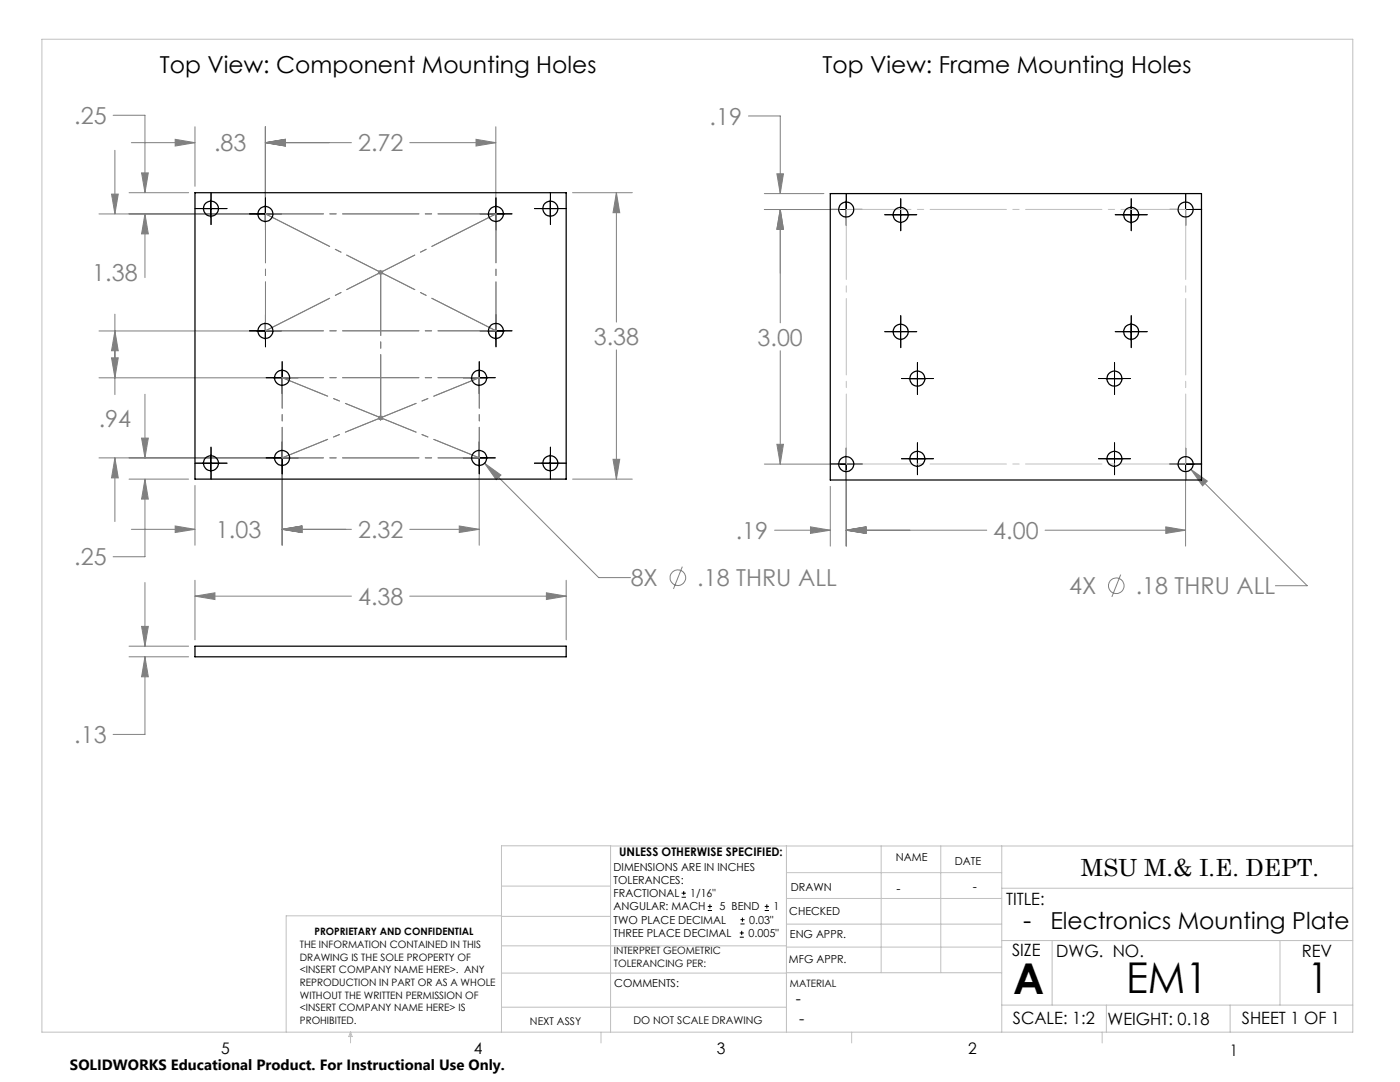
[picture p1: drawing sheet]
<svg xmlns="http://www.w3.org/2000/svg" width="279mm" height="216mm" viewBox="0 0 279 216" stroke-linecap="round" stroke-linejoin="round" font-family="sans-serif">
<g fill="none" stroke="#808080" stroke-width=".2">
<path d="M22.3 38.7h1.3l-.7 4zM22.6 23h6.3v15.5M22.9 30v12.7M25.8 38.5h11.8M26.2 28.5h12.7M28.3 34.5h1.3l-.7 4zM35 27.8l3.9 .7-3.9 .6zM38.9 25.3v11.9M53 28.5l3.9-.7v1.3zM53 25.3v16.1M53 28.5h17.1M81.8 28.5h17.2"/>
<path d="M95 27.8l4 .7-4 .6zM99 25.3v16.1M114.3 38.5h11.9M123 38.5l.7 3.9h-1.4zM123 38.5v25.8M149.4 23.1h6.3v15.5M152.5 38.6h11.9M155 34.7h1.4l-.7 3.9zM19.8 42.7h31.9M28.9 42.7l.7 4h-1.3zM28.9 42.7v12.7M75.5 54.4h.9"/>
<path d="M75.6 54l.7 .7M76 53.9v1M76.3 54l-.7 .7M152.5 41.8h15.1M155.7 41.8l.7 4h-1.4zM155.7 41.8v22.6M19.8 75.4h35.2M19.8 66h31.9M22.3 71.4h1.3l-.7 4zM22.9 66l.7 4h-1.3zM22.9 62.7v16M28.9 78.7v12.7"/>
<path d="M123 69.8v25.8M155.7 70v22.6M19.8 91.4h35.2M22.9 91.4l.7 4h-1.3zM22.9 91.4v12.7M25.8 95.6h11.8M28.3 87.4h1.3l-.7 4zM28.9 95.6l.7 4h-1.3zM28.9 95.6v15.5h-6.3M38.9 96.9v11.9M56.3 92.6v16.2M75.5 83.4h.9"/>
<path d="M75.6 83l.7 .7M76 82.9v1M76.3 83l-.7 .7M95.6 92.6v16.2M96.7 92.4l3.3 2.4-1 .9zM96.7 92.4l22.8 22.9h6.3M114.3 95.6h11.9M122.3 91.7h1.4l-.7 3.9zM152.5 92.6h15.1M155 88.7h1.4l-.7 3.9zM165.7 97v12M168.9 93.9v15.1"/>
<path d="M236.6 93.9v15.1M237.7 93.7l3.2 2.3-.9 .9zM237.7 93.7l23.2 23.2h-6.4M26.2 105.6h12.7M28.9 116.2v12.7M35 105l3.9 .6-3.9 .7zM38.9 119l4-.7v1.3zM38.9 115.8v11.9M38.9 119h31.2M56.3 105.6l4-.6v1.3zM56.3 105.6h13.8M81.8 105.6h13.8"/>
<path d="M81.8 119h31.2M91.7 105l3.9 .6-3.9 .7zM109 118.3l4 .7-4 .6zM113 115.8v11.9M136.2 113.1l-1.8 4.4M154.6 105.8h11.1M161.7 105.1l4 .7-4 .6zM168.9 105.8l3.9-.7v1.3zM168.9 105.8h28M208.6 105.8h28M223.7 114.7l-1.8 4.4M232.7 105.1l3.9 .7-3.9 .6z"/>
<path d="M25.8 128.9h11.8M25.8 131.1h11.8M28.3 125h1.3l-.7 3.9zM28.9 131.1l.7 3.9h-1.3zM28.9 131.1v15.4h-6.3"/>
<circle cx="135.3" cy="115.3" r="1.55"/>
<circle cx="222.8" cy="116.9" r="1.56"/>
</g>
<g fill="none" stroke="#000" stroke-width=".2">
<path d="M42.1 39.9v3.4M109.8 39.9v3.4M40.4 41.6h3.4M51.3 42.7h3.3M53 41v3.4M97.3 42.7h3.3M99 41v3.4M108.1 41.6h3.4M167.2 41.8h3.4M168.9 40.1v3.4M178 42.9h3.4M179.7 41.2v3.4"/>
<path d="M224 42.9h3.4M225.7 41.2v3.4M234.9 41.8h3.4M236.6 40.1v3.4M51.3 66h3.3M53 64.3v3.4M54.6 75.4h3.4M56.3 73.7v3.4M93.9 75.4h3.4M95.6 73.7v3.4M97.3 66h3.3M99 64.3v3.4"/>
<path d="M178 66.2h3.4M179.7 64.5v3.4M181.4 75.6h3.4M183.1 73.9v3.4M220.7 75.6h3.4M222.4 73.9v3.4M224 66.2h3.4M225.7 64.5v3.4M40.4 92.4h3.4M42.1 90.7v3.4M54.6 91.4h3.4M56.3 89.7v3.4"/>
<path d="M93.9 91.4h3.4M95.6 89.7v3.4M108.1 92.4h3.4M109.8 90.7v3.4M167.2 92.6h3.4M168.9 90.9v3.4M181.4 91.5h3.4M183.1 89.9v3.3M220.7 91.5h3.4M222.4 89.9v3.3M234.9 92.6h3.4M236.6 90.9v3.4"/>
<path d="M136 179h.9M136 178.2h.9M136.5 177.8v.8M141.3 181.7h.8M141.3 180.9h.8M141.7 180.4v.9M147.6 187h.8M147.6 186.2h.8M147.8 184.4h.8M147.8 183.5h.8M148 185.7v.9M148.2 183.1v.8"/>
<path d="M152.6 181.7h.9M152.6 180.9h.9M153 180.4v.9"/>
</g>
<g fill="none" stroke="#000" stroke-width=".2" stroke-dasharray="15.2 1.3 1.3 1.3">
<path d="M42.1 39.9v-1.5M109.8 39.9v-1.5M40.4 41.6h-1.5M42.1 43.3v1.5M43.8 41.6h1.5M51.3 42.7h-1.5M53 41v-1.5M53 44.4v1.5M54.7 42.7h1.5M97.3 42.7h-1.5M99 41v-1.5M99 44.4v1.5"/>
<path d="M100.7 42.7h1.5M108.2 41.6h-1.5M109.8 43.3v1.5M111.5 41.6h1.5M167.2 41.8h-1.5M168.9 40.1v-1.5M168.9 43.5v1.5M170.6 41.8h1.5M178.1 42.8h-1.5M179.8 41.2v-1.5M179.8 44.5v1.5M181.5 42.8h1.5"/>
<path d="M224.1 42.8h-1.5M225.8 41.2v-1.5M225.8 44.5v1.5M227.5 42.8h1.5M234.9 41.8h-1.5M236.6 40.1v-1.5M236.6 43.5v1.5M238.3 41.8h1.5M51.3 66h-1.5M53 64.3v-1.5M53 67.7v1.5M54.6 75.4h-1.5"/>
<path d="M54.7 66h1.5M56.3 73.7v-1.5M56.3 77.1v1.5M58 75.4h1.5M94 75.4h-1.5M95.6 73.7v-1.5M95.6 77.1v1.5M97.3 66h-1.5M97.3 75.4h1.5M99 64.3v-1.5M99 67.7v1.5M100.7 66h1.5"/>
<path d="M178.1 66.2h-1.5M179.8 64.5v-1.5M179.8 67.9v1.5M181.4 75.5h-1.5M181.5 66.2h1.5M183.1 73.8v-1.5M183.1 77.2v1.5M184.8 75.5h1.5M220.7 75.5h-1.5M222.4 73.8v-1.5M222.4 77.2v1.5M224.1 66.2h-1.5"/>
<path d="M224.1 75.5h1.5M225.8 64.5v-1.5M225.8 67.9v1.5M227.5 66.2h1.5M40.4 92.4h-1.5M42.1 90.7v-1.5M42.1 94.1v1.5M43.8 92.4h1.5M54.6 91.4h-1.5M56.3 89.7v-1.5M56.3 93.1v1.5M58 91.4h1.5"/>
<path d="M94 91.4h-1.5M95.6 89.7v-1.5M95.6 93.1v1.5M97.3 91.4h1.5M108.2 92.4h-1.5M109.8 90.7v-1.5M109.8 94.1v1.5M111.5 92.4h1.5M167.2 92.6h-1.5M168.9 90.9v-1.5M168.9 94.3v1.5M170.6 92.6h1.5"/>
<path d="M181.4 91.5h-1.5M183.1 89.8v-1.5M183.1 93.2v1.5M184.8 91.5h1.5M220.7 91.5h-1.5M222.4 89.8v-1.5M222.4 93.2v1.5M224.1 91.5h1.5M234.9 92.6h-1.5M236.6 90.9v-1.5M236.6 94.3v1.5M238.3 92.6h1.5"/>
</g>
<path d="M168.9 41.8h67.7M236.6 92.6h-67.7" fill="none" stroke="#c0c0c0" stroke-width=".2" stroke-dasharray="15.2 1.3 1.3 1.3" stroke-dashoffset="2.3"/>
<path d="M236.6 41.8v50.8M168.9 92.6v-50.8" fill="none" stroke="#c0c0c0" stroke-width=".2" stroke-dasharray="15.2 1.3 1.3 1.3" stroke-dashoffset="1.3"/>
<g fill="none" stroke="#c0c0c0" stroke-width=".2">
<path d="M8.4 7.8h261.6v198.2h-261.6zM100.1 176.8h21.7M121.8 168.8v37.2M157 168.8v37.2M157 179.3h42.9M157 174.1h42.9M175.9 168.8v25.3M187.7 168.8v25.3M199.9 177.2h70.1M199.9 168.8v37.2M270 168.8h-169.9v37.2M100.1 194.2h56.9"/>
<path d="M100.1 188.7h56.9M100.1 182.8h21.7M100.1 182.7h-43v23.3M157 194.1h42.9M157 184.4h42.9M157 189h42.9M199.9 187.7h70.1M210 187.7v12.9M255.4 187.7v12.9M70 206v2.1M70 206l.3 .8h-.7zM100.1 201h56.9"/>
<path d="M119.9 206v2.1M170 206v2.1M199.9 200.6h70.1M220 206v2.1M220.8 200.6v5.4M245.5 200.6v5.4"/>
</g>
<path d="M76 54.3v29.1" fill="none" stroke="#808080" stroke-width=".2" stroke-dasharray="15.2 1.3 1.3 1.3" stroke-dashoffset="2.6"/>
<path d="M53 42.7h46M53 66h46" fill="none" stroke="#808080" stroke-width=".2" stroke-dasharray="15.2 1.3 1.3 1.3" stroke-dashoffset="3.7"/>
<path d="M53 42.7v23.3M99 42.7v23.3" fill="none" stroke="#808080" stroke-width=".2" stroke-dasharray="15.2 1.3 1.3 1.3" stroke-dashoffset="5.5"/>
<path d="M53 42.7l46 23.3M53 66l46-23.3" fill="none" stroke="#808080" stroke-width=".2" stroke-dasharray="15.2 1.3 1.3 1.3" stroke-dashoffset=".9"/>
<path d="M56.3 75.4h39.3M56.3 91.4h39.3" fill="none" stroke="#808080" stroke-width=".2" stroke-dasharray="15.2 1.3 1.3 1.3" stroke-dashoffset="7"/>
<path d="M56.3 91.4v-16M95.6 91.4v-16" fill="none" stroke="#808080" stroke-width=".2" stroke-dasharray="15.2 1.3 1.3 1.3" stroke-dashoffset="9.1"/>
<path d="M56.3 75.4l39.3 16M56.3 91.4l39.3-16" fill="none" stroke="#808080" stroke-width=".2" stroke-dasharray="15.2 1.3 1.3 1.3" stroke-dashoffset="5.4"/>
<g fill="#808080">
<path d="M155.7 41.8l.7 4h-1.4zM155 88.7h1.4l-.7 3.9z"/>
<path d="M35 27.8l3.9 .7-3.9 .6zM53 28.5l3.9-.7v1.3zM53 28.5l3.9-.7v1.3zM95 27.8l4 .7-4 .6zM35 105l3.9 .6-3.9 .7zM56.3 105.6l4-.6v1.3zM56.3 105.6l4-.6v1.3zM91.7 105l3.9 .6-3.9 .7zM28.9 95.6l.7 4h-1.3zM28.3 87.4h1.3l-.7 4zM22.9 91.4l.7 4h-1.3zM22.3 71.4h1.3l-.7 4zM28.3 34.5h1.3l-.7 4zM28.9 42.7l.7 4h-1.3zM22.3 38.7h1.3l-.7 4zM22.9 66l.7 4h-1.3zM123 38.5l.7 3.9h-1.4zM122.3 91.7h1.4l-.7 3.9zM96.7 92.4l2.3 3.3 1-.9zM28.3 125h1.3l-.7 3.9zM28.9 131.1l.7 3.9h-1.3zM38.9 119l4-.7v1.3zM109 118.3l4 .7-4 .6zM155.7 41.8l.7 4h-1.4zM155 34.7h1.4l-.7 3.9zM161.7 105.1l4 .7-4 .6zM168.9 105.8l3.9-.7v1.3zM168.9 105.8l3.9-.7v1.3zM232.7 105.1l3.9 .7-3.9 .6zM237.7 93.7l2.3 3.2 .9-.9z"/>
</g>
<g fill="none" stroke="#000" stroke-width=".25">
<path d="M38.9 38.5h74.1v57.1h-74.1zM165.7 38.6h74.1v57.2h-74.1zM38.9 128.9h74.1v2.2h-74.1z"/>
<circle cx="42.1" cy="41.6" r="1.49"/>
<circle cx="53" cy="42.7" r="1.5"/>
<circle cx="99" cy="42.7" r="1.5"/>
<circle cx="109.8" cy="41.6" r="1.49"/>
<circle cx="168.9" cy="41.8" r="1.5"/>
<circle cx="179.7" cy="42.9" r="1.51"/>
<circle cx="225.7" cy="42.9" r="1.51"/>
<circle cx="236.6" cy="41.8" r="1.5"/>
<circle cx="53" cy="66" r="1.49"/>
<circle cx="56.3" cy="75.4" r="1.49"/>
<circle cx="95.6" cy="75.4" r="1.49"/>
<circle cx="99" cy="66" r="1.49"/>
<circle cx="179.7" cy="66.2" r="1.51"/>
<circle cx="183.1" cy="75.5" r="1.5"/>
<circle cx="222.4" cy="75.5" r="1.5"/>
<circle cx="225.7" cy="66.2" r="1.51"/>
<circle cx="42.1" cy="92.4" r="1.49"/>
<circle cx="56.3" cy="91.4" r="1.5"/>
<circle cx="95.6" cy="91.4" r="1.5"/>
<circle cx="109.8" cy="92.4" r="1.49"/>
<circle cx="168.9" cy="92.6" r="1.5"/>
<circle cx="183.1" cy="91.6" r="1.5"/>
<circle cx="222.4" cy="91.6" r="1.5"/>
<circle cx="236.6" cy="92.6" r="1.5"/>
</g>
<g font-size="8.5">
<text x="202.2" y="198.3">A</text>
<text x="224.7" y="198.1">EM1</text>
<text x="260.9" y="198.1">1</text>
</g>
<text font-size="5.1" x="204.2" y="185.4">-</text>
<g font-size="4.7">
<text x="31.9" y="14.5">Top View: Component Mounting Holes</text>
<text x="164.1" y="14.5">Top View: Frame Mounting Holes</text>
<text x="215.7" y="174.7">MSU M.&amp; I.E. DEPT.</text>
<text x="209.6" y="185.4">Electronics Mounting Plate</text>
</g>
<g font-size="4.7" fill="#808080">
<text x="14.8" y="24.7">.25</text>
<text x="141.6" y="24.9">.19</text>
<text x="42.7" y="30.2">.83</text>
<text x="71.5" y="30.2">2.72</text>
<text x="18.4" y="56.1">1.38</text>
<text x="118.5" y="68.8">3.38</text>
<text x="151.2" y="69">3.00</text>
<text x="19.7" y="85.1">.94</text>
<text x="43.1" y="107.4">1.03</text>
<text x="71.5" y="107.4">2.32</text>
<text x="146.8" y="107.5">.19</text>
<text x="198.2" y="107.5">4.00</text>
<text x="14.8" y="112.8">.25</text>
<text x="125.9" y="117">8X</text>
<text x="139.2" y="117">.18 THRU ALL</text>
<text x="213.4" y="118.6">4X</text>
<text x="226.7" y="118.6">.18 THRU ALL</text>
<text x="71.5" y="120.7">4.38</text>
<text x="14.8" y="148.3">.13</text>
</g>
<g font-size="3.4">
<text x="200.8" y="180.5">TITLE:</text>
<text x="202" y="190.8">SIZE</text>
<text x="210.8" y="190.9">DWG. NO.</text>
<text x="259.8" y="191">REV</text>
<text x="202.1" y="204.4">SCALE: 1:2</text>
<text x="221" y="204.5">WEIGHT: 0.18</text>
<text x="247.8" y="204.4">SHEET 1 OF 1</text>
</g>
<g font-size="3.2">
<text x="158.8" y="200.4">-</text>
<text x="159.5" y="204.4">-</text>
<text x="44.2" y="210.4">5</text>
<text x="94.6" y="210.3">4</text>
<text x="143.1" y="210.4">3</text>
<text x="193.2" y="210.3">2</text>
<text x="245.4" y="210.6">1</text>
</g>
<text font-size="3" x="14" y="213.5">SOLIDWORKS Educational Product. For Instructional Use Only.</text>
<g font-size="2.5">
<text x="178.9" y="178.2">-</text>
<text x="194.1" y="177.8">-</text>
</g>
<text font-size="2.4" x="123.6" y="170.8">UNLESS OTHERWISE SPECIFIED:</text>
<g font-size="2.2">
<text x="122.5" y="173.7">DIMENSIONS ARE IN INCHES</text>
<text x="178.8" y="171.8">NAME</text>
<text x="190.6" y="172.5">DATE</text>
<text x="122.5" y="176.4">TOLERANCES:</text>
<text x="122.5" y="179">FRACTIONAL</text>
<text x="137.8" y="179">1/16&quot;</text>
<text x="157.8" y="177.8">DRAWN</text>
<text x="122.5" y="184.3">TWO PLACE DECIMAL</text>
<text x="122.5" y="181.7">ANGULAR: MACH</text>
<text x="143.6" y="181.7">5 BEND</text>
<text x="149.5" y="184.3">0.03&quot;</text>
<text x="154.4" y="181.7">1</text>
<text x="157.5" y="182.5">CHECKED</text>
<text x="122.5" y="187">THREE PLACE DECIMAL</text>
<text x="149.4" y="187">0.005&quot;</text>
<text x="157.6" y="187.2">ENG APPR.</text>
<text x="122.6" y="197">COMMENTS:</text>
<text x="157.4" y="192.2">MFG APPR.</text>
</g>
<g font-size="2.1">
<text x="105.8" y="204.5">NEXT ASSY</text>
<text x="126.4" y="204.3">DO NOT SCALE DRAWING</text>
</g>
<g font-size="2">
<text x="59.8" y="189.2">THE INFORMATION CONTAINED IN THIS</text>
<text x="59.8" y="191.7">DRAWING IS THE SOLE PROPERTY OF</text>
<text x="62.8" y="186.5">PROPRIETARY AND CONFIDENTIAL</text>
<text x="122.5" y="190.4">INTERPRET GEOMETRIC</text>
<text x="59.8" y="194.2">&lt;INSERT COMPANY NAME HERE&gt;. ANY</text>
<text x="59.8" y="196.8">REPRODUCTION IN PART OR AS A WHOLE</text>
<text x="122.5" y="192.9">TOLERANCING PER:</text>
<text x="157.7" y="197">MATERIAL</text>
<text x="59.8" y="199.3">WITHOUT THE WRITTEN PERMISSION OF</text>
<text x="59.8" y="201.8">&lt;INSERT COMPANY NAME HERE&gt; IS</text>
<text x="59.8" y="204.3">PROHIBITED.</text>
</g>
</svg>
